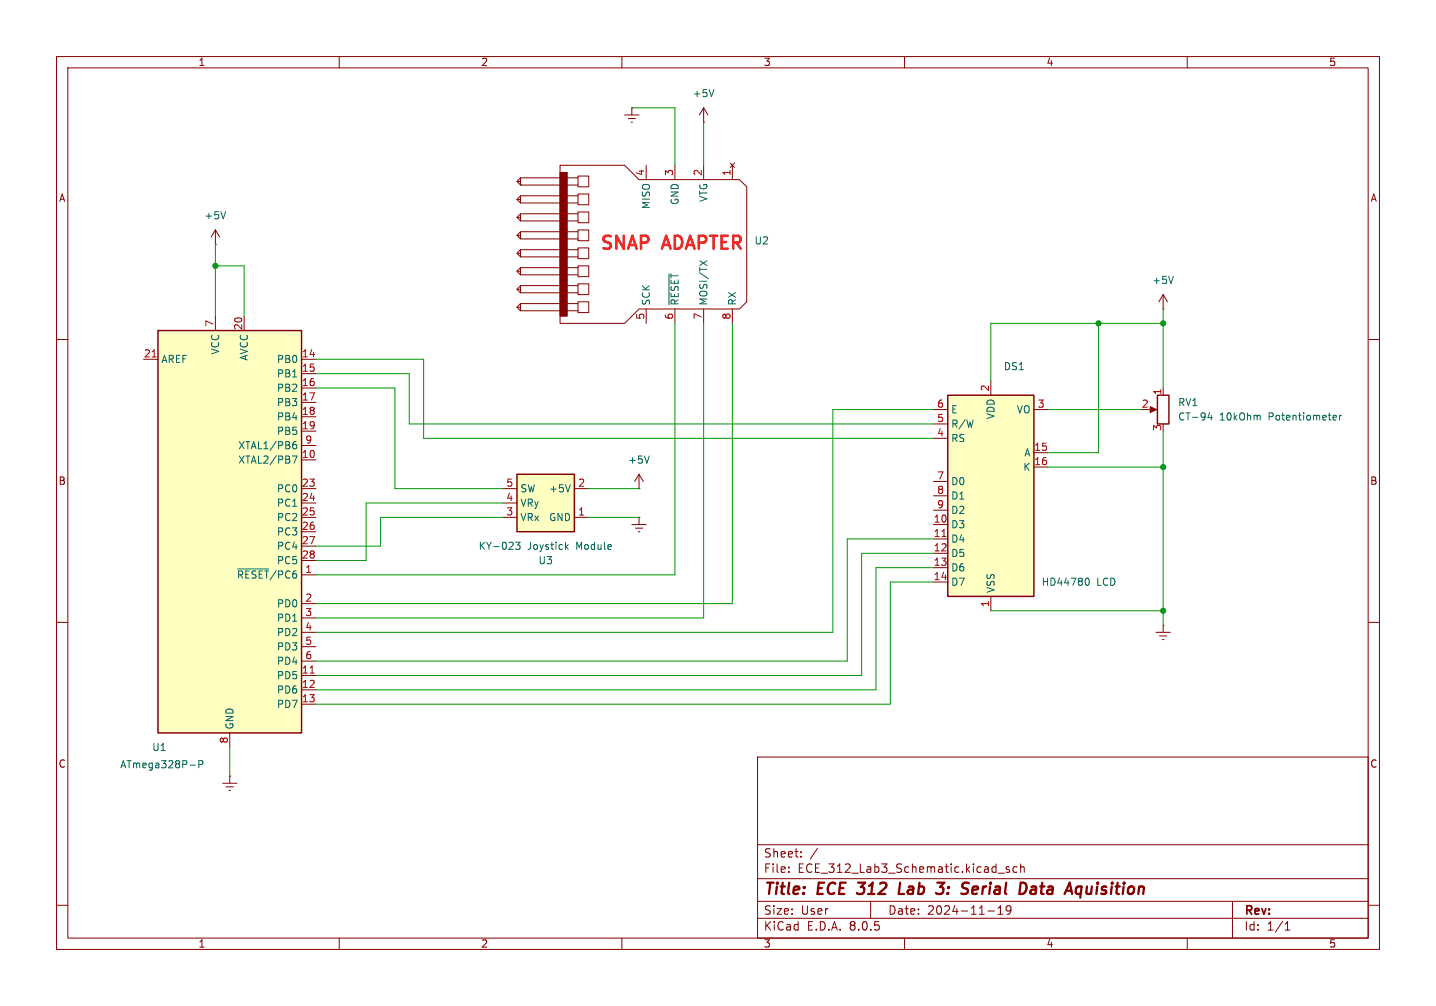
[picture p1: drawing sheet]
<svg xmlns="http://www.w3.org/2000/svg" width="254mm" height="178mm" viewBox="0 0 254 178" stroke-linecap="round" stroke-linejoin="round" font-family="sans-serif">
<g fill="none" stroke="#840000" stroke-width=".18">
<path d="M10 10h234v157.8h-234zM12 12h230v153.8h-230zM60 10v2M110 10v2M160 10v2M210 10v2M10 60h2M242 60h2M10 110h2M242 110h2M134 133.8h108v32h-108zM134 159.3h108"/>
<path d="M134 155.3h108M134 149.3h108M139.5 154v.2M139.5 153.3v.1M141.7 151.3v.2M141.7 150.6v.1M144.6 149.9l-1.3 1.9M154 159.3v3M176.5 154.3h1.2M178.5 153.3l-.3-.1-.2 .2v.2l.5 .2v.3h-.5M179.9 153.3l-.4-.1-.3 .3v.4l.1 .2h.6M180.5 153.3l.2-.1 .4 .1 .1 .9"/>
<path d="M180.5 152.7v1.5M218 159.3v6.5M10 160h2M60 165.8v2M110 165.8v2M134 162.3h108M160 165.8v2M174.7 161h1.2M176.5 161.6h.9M176.5 160.5l.5-.4v1.5M178.8 160.7l-.3 .3h-.3l-.2-.3 .1-.5 .4-.1 .2 .1a.99 .99 0 0 1-.3 1.4h-.3M210 165.8v2"/>
<path d="M227.3 164.4h.9M227.3 163.3l.4-.4v1.5M242 160h2"/>
</g>
<path d="M151.6 157.8l.2 .2M151.8 156h1.2M159.2 156l-.2 2h.9M165.8 156h1.2l-.7 .8M166.5 156.8l.4 .3-.1 .5-.2 .3M172.8 156.7l-.6 .1-.2 .9 .2 .3 .6-.1M173 157.1l-1 .2M182.5 156.8l.2-.1 .5 .1v1.2M183.3 157.1l-.7 .1a.4 .4 0 0 0-.3 .4 .4 .4 0 0 0 .2 .4l.7-.1M192.3 156.7l-.2 1 .1 .2 .5 .1" fill="none" stroke="#840000" stroke-width=".4"/>
<path d="M167.6 69.9h15.3v35.5h-15.3z" fill="#ffffc2"/>
<path d="M167.6 69.9h15.3v35.5h-15.3z" fill="none" stroke="#840000" stroke-width=".25"/>
<g fill="none" stroke="#840000" stroke-width=".18">
<path d="M165.1 72.4h2.5M165.1 77.5h2.5M165.1 74.9h2.5M175.3 67.3v2.6M182.9 72.4h2.5M165.1 92.7h2.5M165.1 95.3h2.5M165.1 97.8h2.5M165.1 85.1h2.5M165.1 87.6h2.5M165.1 90.2h2.5M182.9 80h2.5"/>
<path d="M182.9 82.6h2.5M165.1 100.3h2.5M165.1 102.9h2.5M175.3 105.4v2.6"/>
</g>
<path d="M166.6 94.8h.7" fill="none" stroke="#a90000" stroke-width=".18"/>
<path d="M192.1 102.2h.1a.68 .68 0 0 1 .5 .6 .68 .68 0 0 1-.5 .6h-.1" fill="none" stroke="#006464" stroke-width=".18"/>
<path d="M27.9 58.4h25.4v71.1h-25.4z" fill="#ffffc2"/>
<path d="M27.9 58.4h25.4v71.1h-25.4zM204.7 69.9h2.1v5h-2.1z" fill="none" stroke="#840000" stroke-width=".25"/>
<g fill="none" stroke="#840000" stroke-width=".18">
<path d="M111.8 19.1h.1M111.8 19.1v1.2M124.5 19.1v2.5M124.5 19.1l-.8 1.2M124.5 19.1l.7 1.2M91.4 38.4h.7M91.4 35.2h.7M91.4 32.1h.7M92.1 32.7h.1M92.1 31.4v1.3M92.1 34.6v1.3M92.1 37.8v1.3"/>
<path d="M99.1 29.2h11.4l2.5 2.6h17.8l1.3 1.2v20.3l-1.3 1.3h-17.8l-2.5 2.6h-11.4zM102.2 37.5h1.9v1.9h-1.9zM102.2 34.3h1.9v1.9h-1.9zM102.2 31.1h1.9v1.9h-1.9zM102.2 37.8h-10.1l-.7 .6 .7 .7h10.1M102.2 34.6h-10.1l-.7 .6 .7 .7h10.1M102.2 31.4h-10.1l-.7 .7 .7 .6h10.1M110.5 20.3h2.5M111.1 21h1.3M111.6 21.6h.3M114.3 29.2v2.6M119.4 29.2v2.6"/>
<path d="M124.5 21.6h.1M124.5 29.2v2.6M129.2 28.8l.7 .8M129.5 29.2v2.6M129.9 28.8l-.7 .8M38.1 43.2h.1M38.1 40.6v2.6M38.1 55.9v2.5M38.1 40.6l-.8 1.3M38.1 40.6l.8 1.3M43.2 55.9v2.5M91.4 54.3h.7"/>
<path d="M91.4 51.1h.7M91.4 47.9h.7M91.4 44.8h.7M91.4 41.6h.7M92.1 41v1.2M92.1 44.1v1.3M92.1 47.3v1.3M92.1 50.5v1.3M92.1 53.7v1.2M102.2 53.3h1.9v1.9h-1.9zM102.2 50.2h1.9v1.9h-1.9zM102.2 47h1.9v1.9h-1.9z"/>
<path d="M102.2 43.8h1.9v1.9h-1.9zM102.2 40.6h1.9v1.9h-1.9zM102.2 53.7h-10.1l-.7 .6 .7 .6h10.1M102.2 50.5h-10.1l-.7 .6 .7 .7h10.1M102.2 47.3h-10.1l-.7 .6 .7 .7h10.1M102.2 44.1h-10.1l-.7 .7 .7 .6h10.1M102.2 41h-10.1l-.7 .6 .7 .6h10.1M114.3 54.6v2.6M119.4 54.6v2.6M124.5 54.6v2.6M129.5 54.6v2.6M205.7 54.6h.1"/>
<path d="M205.7 52.1v2.5M205.7 52.1l-.7 1.2M205.7 52.1l.8 1.2M25.4 63.5h2.5M53.3 63.5h2.6M53.3 66h2.6M53.3 68.6h2.6M53.3 71.1h2.6M53.3 73.7h2.6M53.3 76.2h2.6M53.3 78.7h2.6M203.2 72.4h1"/>
<path d="M205.7 68.6v1.3M53.3 81.3h2.6M53.3 86.4h2.6M53.3 88.9h2.6M53.3 91.4h2.6M53.3 94h2.6M53.3 96.5h2.6M53.3 99.1h2.6M111.8 92.7h2.5M112.4 93.3h1.3M112.9 94h.3M113 91.4h.1"/>
<path d="M113 91.4v1.3M53.3 101.6h2.6M53.3 119.4h2.6M53.3 106.7h2.6M53.3 109.2h2.6M53.3 111.8h2.6M53.3 114.3h2.6M53.3 116.8h2.6M204.5 111.8h2.5M205.1 112.4h1.3M205.6 113h.3M205.7 110.5h.1"/>
<path d="M205.7 110.5v1.3M39.4 138.4h2.5M40 139.1h1.3M40.5 139.7h.3M40.6 137.2h.1M40.6 129.5v2.6M40.6 137.2v1.2M53.3 121.9h2.6M53.3 124.5h2.6"/>
</g>
<g fill="none" stroke="#006464" stroke-width=".18">
<path d="M126.3 15.8l-.4 1.3M39.9 37.4l-.4 1.3M118.3 48.4v5.5M123.8 46.1l1.2 .8M125 46.1l-1.2 .8M207.6 48.8l-.5 1.3M51.8 78.7l.4-.2 .3 .3-.1 .5h-.4l-.2-.1M52.4 78l-.4 .1-.2 .3M214 72.9l-.3 .9h.7M214.3 73.4v.8M222.8 73.5l.1 .7M236 73.4l.3 .1 .1 .2-.6 .1"/>
<path d="M236.3 74.2h-.3M236.9 73.4v.8M237.3 73.4l-.4 .2M51.7 80.6h.9l-.6 1.3M42 100.6h5.5M33.6 135.2h1M35.2 135.1l.6-.1 .1-.1-.1-.3-.6-.2v1.3"/>
</g>
<path d="M26.9 63.1h.7M54.9 119h.7" fill="none" stroke="#a90000" stroke-width=".18"/>
<g fill="#840000" stroke="#840000" stroke-width=".18">
<path d="M203.5 71.9l1.1 .5-1.1 .5z"/>
<path d="M99.1 30.5h1.2v25.4h-1.2z"/>
</g>
<path d="M91.4 83.8h10.2v10.2h-10.2z" fill="#ffffc2"/>
<path d="M91.4 83.8h10.2v10.2h-10.2z" fill="none" stroke="#840000" stroke-width=".25"/>
<path d="M88.9 91.4h2.5M88.9 86.4h2.5M88.9 88.9h2.5M101.6 91.4h2.5M101.6 86.4h2.5M113 86.4h.1M113 83.8l-.7 1.3M113 83.8v2.6M113 83.8l.8 1.3" fill="none" stroke="#840000" stroke-width=".18"/>
<path d="M91.2 95.8h.8l-.4 .5 .3 .1v.6l-.2 .1-.5-.1M100.1 96.6l.4 .5M100.5 96.3l-.5 .4M100.9 85.7l-.5 1.2M114.8 80.6l-.4 1.3" fill="none" stroke="#006464" stroke-width=".18"/>
<g fill="none" stroke="#009600" stroke-width=".18">
<path d="M111.8 19.1h7.6v10.1M124.5 21.6v7.6M38.1 47h5.1v8.9M38.1 43.2v12.7M119.4 57.2v44.4h-63.5M124.5 57.2v52h-68.6M129.5 57.2v49.5h-73.6M194.3 57.2v22.8h-8.9M205.7 54.6v14M205.7 57.2h-30.4v10.1M55.9 66h16.5v8.9h92.7M55.9 68.6h13.9v17.8h19.1"/>
<path d="M55.9 63.5h19v14h90.2M165.1 72.4h-17.8v39.4h-91.4M185.4 72.4h16.5M205.7 76.2v34.3M88.9 88.9h-24.1v10.2h-8.9M88.9 91.4h-21.6v5.1h-11.4M104.1 91.4h8.9M104.1 86.4h8.9M165.1 95.3h-15.2v21.5h-94M165.1 97.8h-12.7v21.6h-96.5M185.4 82.6h20.3M165.1 102.9h-7.6v21.6h-101.6"/>
<path d="M165.1 100.3h-10.2v21.6h-99M175.3 108h30.4M40.6 132.1v5.1"/>
</g>
<g fill="#009600" stroke="#009600" stroke-width=".18">
<circle cx="38.1" cy="47" r=".46"/>
<circle cx="205.7" cy="108" r=".46"/>
<circle cx="205.7" cy="82.6" r=".46"/>
<circle cx="205.7" cy="57.2" r=".46"/>
<circle cx="194.3" cy="57.2" r=".46"/>
</g>
<g font-size="3.2" fill="#ff2922">
<text x="105.8" y="44.8">SNAP</text>
<text x="117.3" y="44.8">ADAPTER</text>
</g>
<g font-size="2.8" fill="#840000">
<text x="135" y="158.7">Title:</text>
<text x="144.7" y="158.7">ECE</text>
<text x="152.6" y="158.7">312</text>
<text x="160.6" y="158.7">Lab</text>
<text x="168.2" y="158.7">3:</text>
<text x="173.4" y="158.7">Serial</text>
<text x="184.4" y="158.7">Data</text>
<text x="193.5" y="158.7">Aquisition</text>
</g>
<g font-size="2.1" fill="#840000">
<text x="135" y="154.5">File:</text>
<text x="135" y="151.8">Sheet:</text>
<text x="141.1" y="154.5">ECE_312_Lab3_Schematic.kicad_sch</text>
<text x="135" y="161.9">Size:</text>
<text x="141.7" y="161.9">User</text>
<text x="157" y="161.9">Date:</text>
<text x="164" y="161.9">2024-11-19</text>
<text x="135" y="164.7">KiCad</text>
<text x="142.7" y="164.7">E.D.A.</text>
<text x="150.3" y="164.7">8.0.5</text>
<text x="220" y="162.1">Rev:</text>
<text x="220" y="164.7">Id:</text>
<text x="224.1" y="164.7">1/1</text>
</g>
<g font-size="1.8" fill="#840000">
<text x="35" y="11.9">1</text>
<text x="85" y="11.9">2</text>
<text x="135" y="11.9">3</text>
<text x="185" y="11.9">4</text>
<text x="235" y="11.9">5</text>
<text x="10.3" y="35.9">A</text>
<text x="242.3" y="35.9">A</text>
<text x="10.3" y="85.9">B</text>
<text x="242.3" y="85.9">B</text>
<text x="10.3" y="135.9">C</text>
<text x="242.3" y="135.9">C</text>
<text x="35" y="167.7">1</text>
<text x="85" y="167.7">2</text>
<text x="135" y="167.7">3</text>
<text x="185" y="167.7">4</text>
<text x="235" y="167.7">5</text>
</g>
<g font-size="1.8" fill="#006464">
<text x="122.4" y="17.4">+5V</text>
<text x="125.3" y="35.8" transform="rotate(-90 125.3 35.8)">VTG</text>
<text x="36.1" y="39">+5V</text>
<text x="115.2" y="37.1" transform="rotate(-90 115.2 37.1)">MISO</text>
<text x="120.2" y="36.3" transform="rotate(-90 120.2 36.3)">GND</text>
<text x="133.4" y="43.4">U2</text>
<text x="203.7" y="50.4">+5V</text>
<text x="115.2" y="54.1" transform="rotate(-90 115.2 54.1)">SCK</text>
<text x="120.2" y="54.1" transform="rotate(-90 120.2 54.1)">~{RESET}</text>
<text x="125.3" y="54.1" transform="rotate(-90 125.3 54.1)">MOSI/TX</text>
<text x="130.4" y="54.1" transform="rotate(-90 130.4 54.1)">RX</text>
<text x="28.4" y="64.4">AREF</text>
<text x="39" y="62.8" transform="rotate(-90 39 62.8)">VCC</text>
<text x="44" y="63.8" transform="rotate(-90 44 63.8)">AVCC</text>
<text x="48.9" y="64.4">PB0</text>
<text x="177.5" y="65.6">DS1</text>
<text x="48.9" y="66.9">PB1</text>
<text x="48.9" y="69.4">PB2</text>
<text x="48.9" y="72">PB3</text>
<text x="208.3" y="72">RV1</text>
<text x="48.9" y="74.5">PB4</text>
<text x="48.9" y="77.1">PB5</text>
<text x="168.1" y="75.8">R/W</text>
<text x="168.1" y="73.3">E</text>
<text x="176.1" y="74.2" transform="rotate(-90 176.1 74.2)">VDD</text>
<text x="179.7" y="73.3">VO</text>
<text x="208.3" y="74.5">CT-94</text>
<text x="215.7" y="74.5">10kOhm</text>
<text x="224.5" y="74.5">Potentiometer</text>
<text x="42" y="82.1">XTAL2/PB7</text>
<text x="42" y="79.6">XTAL1/PB6</text>
<text x="111" y="82.1">+5V</text>
<text x="168.1" y="78.3">RS</text>
<text x="180.9" y="83.4">K</text>
<text x="181.1" y="80.9">A</text>
<text x="48.9" y="87.2">PC0</text>
<text x="48.9" y="89.8">PC1</text>
<text x="91.9" y="89.8">VRy</text>
<text x="91.9" y="87.2">SW</text>
<text x="97" y="87.2">+5V</text>
<text x="168.1" y="86">D0</text>
<text x="168.1" y="88.5">D1</text>
<text x="48.9" y="92.3">PC2</text>
<text x="48.9" y="94.8">PC3</text>
<text x="91.9" y="92.3">VRx</text>
<text x="97" y="92.3">GND</text>
<text x="168.1" y="93.6">D3</text>
<text x="168.1" y="91">D2</text>
<text x="48.9" y="97.4">PC4</text>
<text x="48.9" y="99.9">PC5</text>
<text x="84.6" y="97.4">KY-023</text>
<text x="93.3" y="97.4">Joystick</text>
<text x="95.1" y="99.9">U3</text>
<text x="102" y="97.4">Module</text>
<text x="168.1" y="96.1">D4</text>
<text x="168.1" y="98.7">D5</text>
<text x="168.1" y="101.2">D6</text>
<text x="41.8" y="102.5">~{RESET}/PC6</text>
<text x="48.9" y="107.5">PD0</text>
<text x="168.1" y="103.7">D7</text>
<text x="176.1" y="104.9" transform="rotate(-90 176.1 104.9)">VSS</text>
<text x="184.2" y="103.7">HD44780</text>
<text x="194" y="103.7">LCD</text>
<text x="48.9" y="110.1">PD1</text>
<text x="48.9" y="112.6">PD2</text>
<text x="48.9" y="115.2">PD3</text>
<text x="48.9" y="117.7">PD4</text>
<text x="48.9" y="120.2">PD5</text>
<text x="48.9" y="122.8">PD6</text>
<text x="48.9" y="125.3">PD7</text>
<text x="41.5" y="129" transform="rotate(-90 41.5 129)">GND</text>
<text x="21.2" y="136">ATmega328P-P</text>
<text x="26.8" y="132.9">U1</text>
</g>
<g font-size="1.8" fill="#a90000">
<text x="114" y="31.2" transform="rotate(-90 114 31.2)">4</text>
<text x="119.1" y="31.2" transform="rotate(-90 119.1 31.2)">3</text>
<text x="124.2" y="31.2" transform="rotate(-90 124.2 31.2)">2</text>
<text x="129.3" y="31.2" transform="rotate(-90 129.3 31.2)">1</text>
<text x="37.8" y="57.9" transform="rotate(-90 37.8 57.9)">7</text>
<text x="42.9" y="58.5" transform="rotate(-90 42.9 58.5)">20</text>
<text x="114" y="56.6" transform="rotate(-90 114 56.6)">5</text>
<text x="119.1" y="56.6" transform="rotate(-90 119.1 56.6)">6</text>
<text x="124.2" y="56.6" transform="rotate(-90 124.2 56.6)">7</text>
<text x="129.3" y="56.6" transform="rotate(-90 129.3 56.6)">8</text>
<text x="25.4" y="63.2">21</text>
<text x="53.3" y="63.2">14</text>
<text x="53.3" y="65.8">15</text>
<text x="53.3" y="68.3">16</text>
<text x="53.3" y="70.9">17</text>
<text x="175" y="69.3" transform="rotate(-90 175 69.3)">2</text>
<text x="205.5" y="69.9" transform="rotate(-90 205.5 69.9)">1</text>
<text x="53.3" y="73.4">18</text>
<text x="53.3" y="75.9">19</text>
<text x="165.7" y="77.2">4</text>
<text x="165.7" y="74.7">5</text>
<text x="165.7" y="72.1">6</text>
<text x="183.4" y="72.1">3</text>
<text x="201.9" y="72.1">2</text>
<text x="205.5" y="76.3" transform="rotate(-90 205.5 76.3)">3</text>
<text x="53.3" y="81">10</text>
<text x="53.9" y="78.5">9</text>
<text x="182.8" y="79.8">15</text>
<text x="182.8" y="82.3">16</text>
<text x="53.3" y="86.1">23</text>
<text x="53.3" y="88.6">24</text>
<text x="89.5" y="88.6">4</text>
<text x="89.5" y="86.1">5</text>
<text x="102.2" y="86.1">2</text>
<text x="165.7" y="84.8">7</text>
<text x="165.7" y="87.4">8</text>
<text x="165.7" y="89.9">9</text>
<text x="53.3" y="91.2">25</text>
<text x="53.3" y="93.7">26</text>
<text x="89.5" y="91.2">3</text>
<text x="102.2" y="91.2">1</text>
<text x="165.1" y="92.5">10</text>
<text x="165.1" y="95">11</text>
<text x="53.3" y="96.3">27</text>
<text x="53.3" y="98.8">28</text>
<text x="53.9" y="101.3">1</text>
<text x="165.1" y="97.5">12</text>
<text x="165.1" y="100.1">13</text>
<text x="53.9" y="106.4">2</text>
<text x="165.1" y="102.6">14</text>
<text x="175" y="107.4" transform="rotate(-90 175 107.4)">1</text>
<text x="53.9" y="109">3</text>
<text x="53.9" y="111.5">4</text>
<text x="53.3" y="119.1">11</text>
<text x="53.9" y="114">5</text>
<text x="53.9" y="116.6">6</text>
<text x="53.3" y="121.7">12</text>
<text x="53.3" y="124.2">13</text>
<text x="40.4" y="131.5" transform="rotate(-90 40.4 131.5)">8</text>
</g>
</svg>
